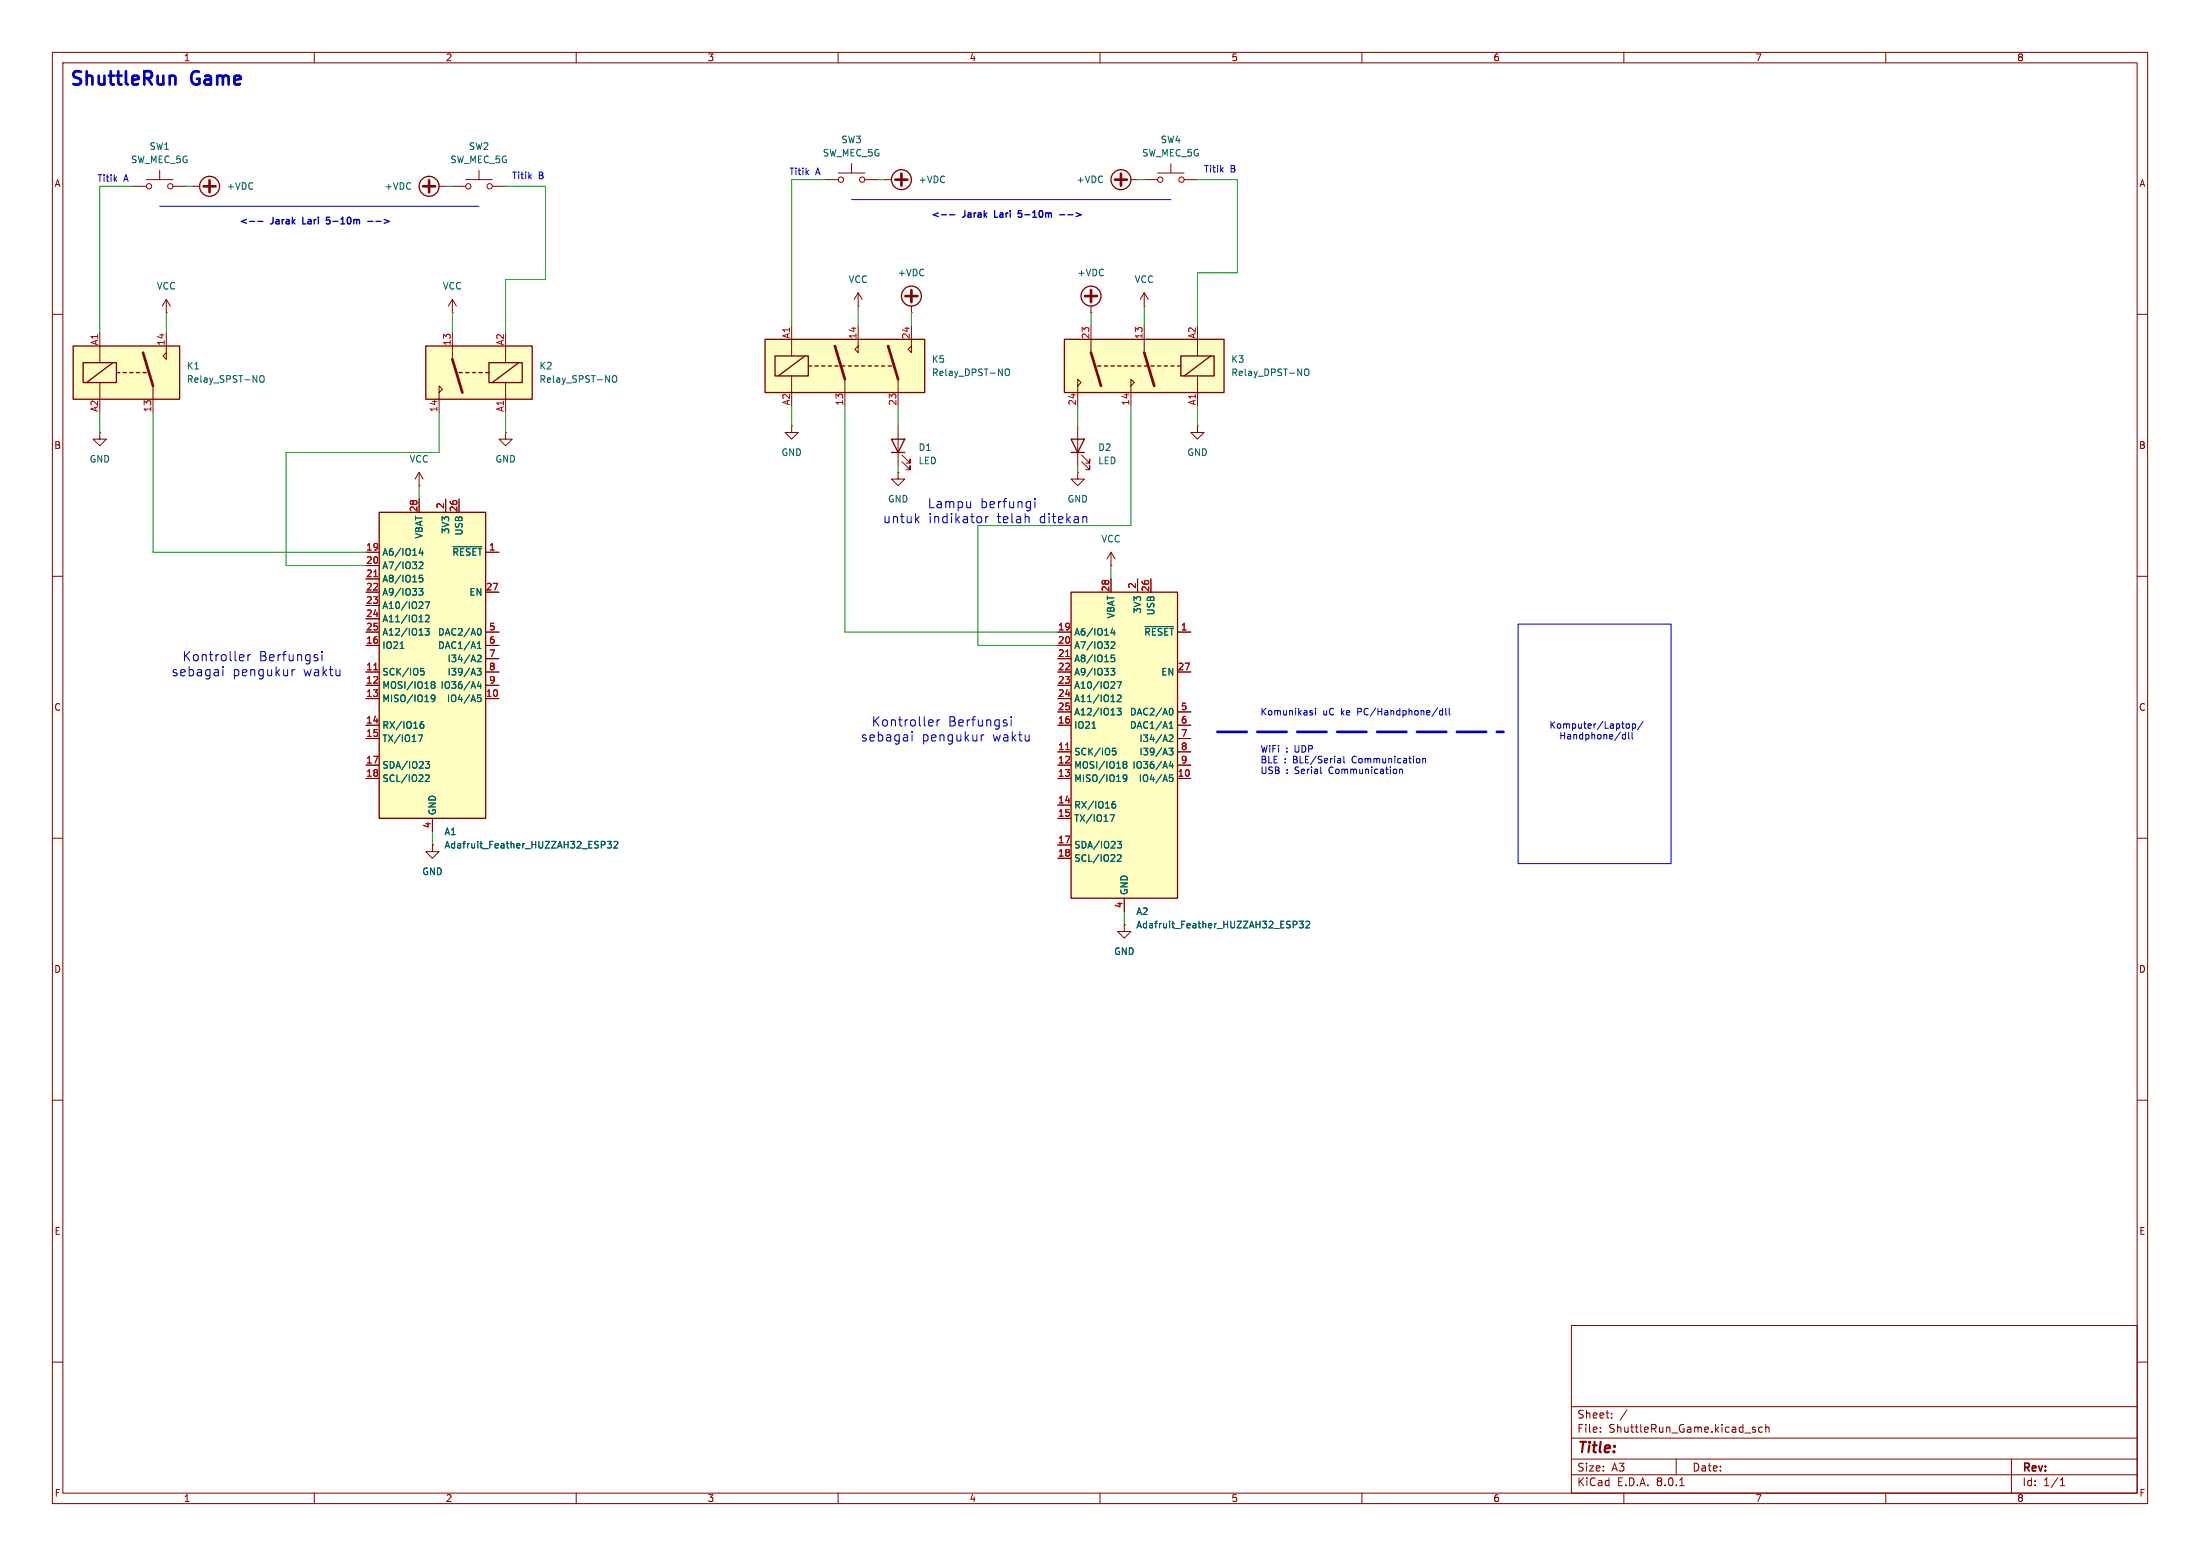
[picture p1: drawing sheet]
<svg xmlns="http://www.w3.org/2000/svg" width="420mm" height="297mm" viewBox="0 0 420 297" stroke-linecap="round" stroke-linejoin="round" font-family="sans-serif">
<g fill="none" stroke="#840000" stroke-width=".19">
<path d="M10 10h400v277h-400zM12 12h396v273h-396zM60 10v2M110 10v2M160 10v2M210 10v2M260 10v2M310 10v2M360 10v2M10 60h2M408 60h2M10 110h2"/>
<path d="M408 110h2M10 160h2M408 160h2M10 210h2M408 210h2M10 260h2M300 253h108v32h-108zM408 260h2M300 278.5h108M300 274.5h108M300 268.5h108M305.5 273.2v.2"/>
<path d="M305.5 272.5v.1M307.7 270.5v.2M307.7 269.8v.1M310.6 269.1l-1.3 1.9M320 278.5v3M334.6 272.8l.3 .1 .3 .2-.1 .2-.4 .1M334.6 272.5h.5M336.4 272.5l-.4-.1-.3 .3 .2 .6h.5M337.1 272.5l.2-.1 .4 .1v.9M337.1 271.9v1.5M384 278.5v6.5M60 285v2"/>
<path d="M110 285v2M160 285v2M210 285v2M260 285v2M300 281.5h108M310 285v2M320.7 283.6h.8M360 285v2M393.3 283.6h.9M393.3 282.5l.4-.4v1.5"/>
</g>
<path d="M146 64.8h30.5v10.1h-30.5z" fill="#ffffc2"/>
<g fill="none" stroke="#840000" stroke-width=".25">
<path d="M146 64.8h30.5v10.1h-30.5zM148 67.9h6.3v3.9h-6.3zM153.7 67.9l-5.1 3.9M154.3 69.9h.6M155.6 69.9h.6M156.8 69.9h.7M158.1 69.9h.6M159.4 69.9h.6M160.7 69.9h.6M161.9 69.9h.7M163.2 69.9h.6M164.5 69.9h.6"/>
<path d="M165.7 69.9h.7M167 69.9h.6M168.3 69.9h.6M169.5 69.9h.7"/>
</g>
<g fill="none" stroke="#840000" stroke-width=".19">
<path d="M86.4 35.6h2.5M88.9 34.3h5.1M91.4 32.5v1.8M94 35.6h2.5M163.8 58.4h.1M163.8 55.9v2.5M163.8 55.9l-.7 1.3M163.8 55.9l.8 1.3M218.4 58.4h.1M218.4 55.9l-.7 1.3M218.4 55.9v2.5M218.4 55.9l.8 1.3"/>
<path d="M151.1 62.2v5.7M151.1 71.8v3.1M161.3 72.4v5.1M163.8 62.2v5.1l-.6-.6 .6-.7M171.4 72.4v5.1M174 62.2v5.1l-.6-.6 .6-.7M228.6 81.3v1.3h1.3l-1.3 1.2-1.3-1.2h1.3M228.6 81.3h.1"/>
<circle cx="89.4" cy="35.6" r=".51"/>
<circle cx="93.5" cy="35.6" r=".51"/>
</g>
<path d="M159.4 66l1.9 6.4M169.5 66l1.9 6.4" fill="none" stroke="#840000" stroke-width=".51"/>
<path d="M191.9 70.6l.3-.2a.43 .43 0 0 1 .5 .5v.4a.42 .42 0 0 1-.4 .4 .42 .42 0 0 1-.4-.4z" fill="none" stroke="#006464" stroke-width=".19"/>
<path d="M203.2 64.8h30.5v10.1h-30.5z" fill="#ffffc2"/>
<g fill="none" stroke="#840000" stroke-width=".25">
<path d="M203.2 64.8h30.5v10.1h-30.5zM209.5 69.9h.7M210.8 69.9h.7M212.1 69.9h.6M213.4 69.9h.6M214.6 69.9h.7M215.9 69.9h.6M217.2 69.9h.6M218.4 69.9h.7M219.7 69.9h.6M221 69.9h.6M222.2 69.9h.7"/>
<path d="M223.5 69.9h.7M224.8 69.9h.6M225.4 67.9h6.4v3.9h-6.4zM231.1 67.9l-5 3.9M204.5 83.8h2.5l-1.3 2.6zM204.5 86.4h2.5"/>
</g>
<g fill="none" stroke="#840000" stroke-width=".19">
<path d="M157.5 34.3h2.5M160 33h5.1M162.6 31.2v1.8M165.1 34.3h2.5M205.7 73.7l.7-.7-.7-.6v5.1M208.3 62.2v5.1M215.9 73.7l.6-.7-.6-.6v5.1M218.4 62.2v5.1M228.6 64.8v3.1M228.6 71.8v5.7M171.4 90.2v1.2h1.3l-1.3 1.3-1.2-1.3h1.2M171.4 90.2h.1"/>
<path d="M205.7 81.3v7.6M206.5 88.1l1.5 1.6v-.8v.8h-.7M206.5 86.9l1.5 1.5v-.8v.8h-.7"/>
<circle cx="160.5" cy="34.3" r=".51"/>
<circle cx="164.6" cy="34.3" r=".51"/>
</g>
<path d="M208.3 67.3l1.9 6.4M218.4 67.3l1.9 6.4" fill="none" stroke="#840000" stroke-width=".51"/>
<path d="M249.1 70.6l.2-.2a.43 .43 0 0 1 .6 .5v.4a.42 .42 0 0 1-.4 .4 .42 .42 0 0 1-.5-.4z" fill="none" stroke="#006464" stroke-width=".19"/>
<path d="M81.3 66h20.3v10.2h-20.3z" fill="#ffffc2"/>
<g fill="none" stroke="#840000" stroke-width=".19">
<path d="M86.4 59.7h.1M86.4 57.2v2.5M86.4 57.2l-.8 1.2M86.4 57.2l.7 1.2M83.8 74.9l.7-.6-.7-.6v5M86.4 63.5v5.1M96.5 66v3.2M96.5 73v5.7M151.1 81.3v1.3h1.3l-1.3 1.2-1.2-1.2h1.2M151.1 81.3h.1M171.4 81.3v7.6M172.2 88.1l1.5 1.6v-.8v.8h-.7"/>
<path d="M172.2 86.9l1.5 1.5v-.8v.8h-.7M205.7 90.2v1.2h1.3l-1.3 1.3-1.2-1.3h1.2M205.7 90.2h.1M212.1 108h.1M212.1 105.4l-.8 1.3M212.1 105.4v2.6M212.1 105.4l.8 1.3M214.6 176.5v1.3h1.3l-1.3 1.3-1.2-1.3h1.2M214.6 176.5h.1"/>
</g>
<path d="M81.3 66h20.3v10.2h-20.3zM87.6 71.1h.7M88.9 71.1h.6M90.2 71.1h.6M91.4 71.1h.7M92.7 71.1h.6M93.3 69.2h6.4v3.8h-6.4zM99.1 69.2l-5.1 3.8M170.2 83.8h2.5l-1.3 2.6zM170.2 86.4h2.5" fill="none" stroke="#840000" stroke-width=".25"/>
<path d="M86.4 68.6l1.9 6.3" fill="none" stroke="#840000" stroke-width=".51"/>
<path d="M117.1 71.8l.1-.1a.43 .43 0 0 1 .5 .4v.4a.42 .42 0 0 1-.4 .5 .42 .42 0 0 1-.4-.5z" fill="none" stroke="#006464" stroke-width=".19"/>
<path d="M204.5 113h20.3v58.5h-20.3z" fill="#ffffc2"/>
<path d="M204.5 113h20.3v58.5h-20.3z" fill="none" stroke="#840000" stroke-width=".25"/>
<g fill="none" stroke="#840000" stroke-width=".19">
<path d="M212.1 110.5v2.5M217.2 110.5v2.5M219.7 110.5v2.5M201.9 120.7h2.6M201.9 138.4h2.6M201.9 123.2h2.6M201.9 125.7h2.6M201.9 128.3h2.6M201.9 130.8h2.6M201.9 133.4h2.6M201.9 135.9h2.6M224.8 120.7h2.5"/>
<path d="M224.8 138.4h2.5M224.8 128.3h2.5M224.8 135.9h2.5M201.9 148.6h2.6M201.9 143.5h2.6M201.9 146.1h2.6M201.9 153.7h2.6M201.9 156.2h2.6M224.8 148.6h2.5M224.8 143.5h2.5M224.8 146.1h2.5M224.8 141h2.5"/>
<path d="M201.9 161.3h2.6M201.9 163.8h2.6M214.6 171.5v2.5"/>
</g>
<g fill="none" stroke="#006464" stroke-width=".19">
<path d="M212.4 119.9l-.3 .9h.8M218.6 119.6h5.5M208.5 139h.7M212 127.6h.8l-.4 .5 .4 .1v.5l-.2 .1-.6-.1M212.1 122.6l.5-.1 .2 .4-.8 .9h.8M212.7 120.4v.8M212.8 125h-.6l-.1 .6 .2-.1 .4 .1 .1 .2v.4l-.2 .1-.5-.1M213.2 135.2h.8l-.4 .5 .4 .1v.5l-.2 .2-.6-.2M213.2 130.1h.9l-.6 1.3M213.3 132.8l.5-.1 .2 .3-.8 .9h.8M223.2 139h.7M223.2 138.1l.4-.4v1.3"/>
<path d="M223.5 135.2a.68 .68 0 0 1 .5 .6 .68 .68 0 0 1-.5 .7M211.9 155.5h.9l-.6 1.3M212.3 153.7l.2-.2h.4l.1 .2v.3l-.2 .2h-.4l-.1-.2M212.4 142.8h.6M212.4 143.4l.4-.1 .3 .2-.2 .5h-.5M212.9 153h-.4l-.2 .5M214.6 145.9l-.2-.2 .2-.3h.3l.2 .2-.2 .3M214.6 145.9l-.2 .2 .1 .4 .1 .1h.4l.1-.2v-.3l-.2-.2M214.6 145.9h.3M215.1 148.4l-.2 .3-.4-.1-.1-.2v-.3l.2-.2h.3l.2 .2a.84 .84 0 0 1-.3 1.1h-.3M223.2 142.8h.7l-.4 .5 .4 .1v.6l-.2 .1-.5-.1M223.2 140.4l.5-.1 .2 .3-.7 .9h.7"/>
<path d="M223.3 147.9h.6M223.3 148.4h.4l.2 .2-.1 .5h-.5M223.5 145.3l-.3 .9h.8M223.8 145.8v.8M213.3 160.6h.8l-.4 .5 .3 .1 .1 .4-.3 .3h-.3M213.3 163.3l.5-.2 .2 .4-.8 .9h.8M246.9 175.8h.5l.2 .3-.1 .3-.6 .1M248 175.8h.8l-.4 .5 .3 .1v.6l-.1 .1-.6-.1M249.3 176l.5-.2 .2 .4-.8 .9h.8"/>
</g>
<path d="M203.4 125.3h.8M203.4 143.1h.8" fill="none" stroke="#a90000" stroke-width=".19"/>
<path d="M72.4 97.8h20.3v58.4h-20.3z" fill="#ffffc2"/>
<g fill="none" stroke="#840000" stroke-width=".25">
<path d="M72.4 97.8h20.3v58.4h-20.3z"/>
<circle cx="40" cy="35.6" r="1.9"/>
<circle cx="81.9" cy="35.6" r="1.9"/>
<circle cx="172.1" cy="34.3" r="1.9"/>
<circle cx="214" cy="34.3" r="1.9"/>
<circle cx="174" cy="56.5" r="1.9"/>
<circle cx="208.3" cy="56.5" r="1.9"/>
</g>
<g fill="none" stroke="#840000" stroke-width=".19">
<path d="M36.8 35.6h.1M36.8 35.6h1.3M83.8 35.6h1.3M85.1 35.6h.1M168.9 34.3h.1M168.9 34.3h1.3M215.9 34.3h1.3M217.2 34.3h.1M218.4 34.3h2.6M221 33h5.1M223.5 31.2v1.8M226.1 34.3h2.5"/>
<path d="M31.7 59.7h.1M31.7 57.2l-.7 1.2M31.7 57.2v2.5M31.7 57.2l.8 1.2M174 59.7h.1M174 58.4v1.3M208.3 59.7h.1M208.3 58.4v1.3M19 82.6v1.2h1.3l-1.3 1.3-1.2-1.3h1.2M19 82.6h.1M80 92.7h.1M80 90.2v2.5"/>
<path d="M80 95.3v2.5M80 90.2l-.8 1.2M80 90.2l.8 1.2M85.1 95.3v2.5M87.6 95.3v2.5M96.5 82.6v1.2h1.3l-1.3 1.3-1.3-1.3h1.3M96.5 82.6h.1M69.8 105.4h2.6M69.8 108h2.6M69.8 110.5h2.6M69.8 113h2.6M69.8 115.6h2.6"/>
<path d="M69.8 118.1h2.6M92.7 105.4h2.5M92.7 113h2.5M69.8 133.4h2.6M69.8 128.3h2.6M69.8 130.8h2.6M69.8 138.4h2.6M69.8 123.2h2.6M69.8 120.7h2.6M92.7 133.4h2.5M92.7 128.3h2.5M92.7 130.8h2.5"/>
<path d="M92.7 123.2h2.5M92.7 120.7h2.5M92.7 125.7h2.5M69.8 141h2.6M69.8 146.1h2.6M69.8 148.6h2.6M82.5 156.2v2.6M82.5 161.3v1.3h1.3l-1.3 1.2-1.2-1.2h1.2M82.5 161.3h.1"/>
<circle cx="221.5" cy="34.3" r=".51"/>
<circle cx="225.6" cy="34.3" r=".51"/>
</g>
<g fill="none" stroke="#006464" stroke-width=".19">
<path d="M80 112.3h.7l-.4 .5 .4 .1v.6l-.2 .1-.5-.1M80 107.4l.5-.1 .2 .3-.7 .9h.7M80.3 104.7l-.3 .9h.8M80.6 105.1v.9M80.7 109.8h-.6l-.1 .6 .2-.1h.4l.1 .2v.4l-.2 .2-.5-.2M81.2 120h.7l-.4 .4 .4 .2v.5l-.2 .1-.5-.1M81.2 114.9h.8l-.5 1.2M81.2 117.5l.5-.1 .2 .4-.7 .9h.7M86.5 104.4h5.5M91.4 120a.68 .68 0 0 1 .5 .6 .68 .68 0 0 1-.5 .6M76.4 123.8h.7M80.2 138.5l.2-.3 .4 .1 .1 .2v.3l-.2 .2-.4-.1-.1-.1"/>
<path d="M80.3 127.6h.6M80.3 128.1h.4l.3 .2-.1 .5h-.6M80.8 137.7l-.4 .1-.2 .5M82.6 130.7l-.3-.3 .3-.3h.2l.2 .3-.2 .3M82.6 130.7l-.3 .2 .1 .4 .2 .1 .3-.1 .1-.2v-.2l-.2-.2M82.6 130.7h.2M83 133.2l-.2 .2h-.4l-.1-.2v-.3l.3-.2h.2l.2 .2a.84 .84 0 0 1-.3 1h-.3M91.1 127.6h.8l-.5 .5 .4 .1v.5l-.2 .1-.5-.1M91.1 125.2l.5-.2 .3 .4-.8 .9h.8M91.1 123.8h.8M91.1 122.9l.4-.4v1.3M91.2 132.7h.6"/>
<path d="M91.2 133.2l.4-.1 .3 .3-.2 .5h-.5M91.4 130.1l-.3 .9h.8M91.7 130.5v.9M79.8 140.3h.9l-.6 1.2M81.2 145.4h.8l-.4 .4 .3 .2 .1 .4-.2 .2h-.4M81.2 148l.5-.1 .2 .4-.7 .9h.7M114.8 160.6h.5l.2 .2-.1 .4-.6 .1M115.9 160.6h.8l-.4 .5 .4 .1v.5l-.2 .2-.6-.2M117.2 160.7l.5-.1 .2 .4-.8 .9h.8"/>
</g>
<path d="M71.4 110.1h.7M71.4 127.9h.7" fill="none" stroke="#a90000" stroke-width=".19"/>
<path d="M38.9 35.6h2.2M40 34.4v2.3M80.8 35.6h2.3M81.9 34.4v2.3M170.9 34.3h2.3M172.1 33.1v2.3M212.9 34.3h2.2M214 33.1v2.3M172.8 56.5h2.3M174 55.4v2.3M207.1 56.5h2.3M208.3 55.4v2.3" fill="none" stroke="#840000" stroke-width=".51"/>
<path d="M14 66h20.3v10.2h-20.3z" fill="#ffffc2"/>
<g fill="none" stroke="#840000" stroke-width=".19">
<path d="M25.4 35.6h2.5M27.9 34.3h5.1M30.5 32.5v1.8M33 35.6h2.6M19 63.5v5.7M19 73v3.2M29.2 73.7v5M31.7 63.5v5.1l-.6-.7 .6-.6M80 95.3v2.5M85.1 95.3v2.5M87.6 95.3v2.5M69.8 105.4h2.6"/>
<path d="M69.8 108h2.6M69.8 110.5h2.6M69.8 113h2.6M69.8 115.6h2.6M69.8 118.1h2.6M92.7 105.4h2.5M92.7 113h2.5M212.1 110.5v2.5M217.2 110.5v2.5M219.7 110.5v2.5M69.8 133.4h2.6M69.8 128.3h2.6"/>
<path d="M69.8 130.8h2.6M69.8 138.4h2.6M69.8 123.2h2.6M69.8 120.7h2.6M92.7 133.4h2.5M92.7 128.3h2.5M92.7 130.8h2.5M92.7 123.2h2.5M92.7 120.7h2.5M92.7 125.7h2.5M201.9 133.4h2.6M201.9 128.3h2.6"/>
<path d="M201.9 130.8h2.6M201.9 138.4h2.6M201.9 123.2h2.6M201.9 120.7h2.6M201.9 125.7h2.6M201.9 135.9h2.6M224.8 128.3h2.5M224.8 138.4h2.5M224.8 120.7h2.5M224.8 135.9h2.5M69.8 141h2.6M69.8 146.1h2.6"/>
<path d="M69.8 148.6h2.6M82.5 156.2v2.6M201.9 146.1h2.6M201.9 148.6h2.6M201.9 143.5h2.6M201.9 153.7h2.6M201.9 156.2h2.6M224.8 141h2.5M224.8 146.1h2.5M224.8 148.6h2.5M224.8 143.5h2.5M82.5 161.3h.1"/>
<path d="M201.9 161.3h2.6M201.9 163.8h2.6M214.6 176.5h.1M214.6 171.5v2.5"/>
<circle cx="28.4" cy="35.6" r=".51"/>
<circle cx="32.5" cy="35.6" r=".51"/>
</g>
<path d="M14 66h20.3v10.2h-20.3zM15.9 69.2h6.3v3.8h-6.3zM21.6 69.2l-5.1 3.8M22.2 71.1h.7M23.5 71.1h.6M24.8 71.1h.6M26 71.1h.7M27.3 71.1h.6" fill="none" stroke="#840000" stroke-width=".25"/>
<path d="M27.3 67.3l1.9 6.4" fill="none" stroke="#840000" stroke-width=".51"/>
<g fill="none" stroke="#006464" stroke-width=".19">
<path d="M49.8 71.8l.1-.1a.43 .43 0 0 1 .5 .4v.4a.42 .42 0 0 1-.4 .5 .42 .42 0 0 1-.4-.5zM80 112.3h.7l-.4 .5 .4 .1v.6l-.2 .1-.5-.1M80 107.4l.5-.1 .2 .3-.7 .9h.7M80.3 104.7l-.3 .9h.8M80.6 105.1v.9M80.7 109.8h-.6l-.1 .6 .2-.1h.4l.1 .2v.4l-.2 .2-.5-.2M81.2 120h.7l-.4 .4 .4 .2v.5l-.2 .1-.5-.1M81.2 114.9h.8l-.5 1.2M81.2 117.5l.5-.1 .2 .4-.7 .9h.7M86.5 104.4h5.5M91.4 120a.68 .68 0 0 1 .5 .6 .68 .68 0 0 1-.5 .6M212.4 119.9l-.3 .9h.8"/>
<path d="M218.6 119.6h5.5M76.4 123.8h.7M80.2 138.5l.2-.3 .4 .1 .1 .2v.3l-.2 .2-.4-.1-.1-.1M80.3 127.6h.6M80.3 128.1h.4l.3 .2-.1 .5h-.6M80.8 137.7l-.4 .1-.2 .5M82.6 130.7l-.3-.3 .3-.3h.2l.2 .3-.2 .3M82.6 130.7l-.3 .2 .1 .4 .2 .1 .3-.1 .1-.2v-.2l-.2-.2M82.6 130.7h.2M83 133.2l-.2 .2h-.4l-.1-.2v-.3l.3-.2h.2l.2 .2a.84 .84 0 0 1-.3 1h-.3M91.1 127.6h.8l-.5 .5 .4 .1v.5l-.2 .1-.5-.1M91.1 125.2l.5-.2 .3 .4-.8 .9h.8"/>
<path d="M91.1 123.8h.8M91.1 122.9l.4-.4v1.3M91.2 132.7h.6M91.2 133.2l.4-.1 .3 .3-.2 .5h-.5M91.4 130.1l-.3 .9h.8M91.7 130.5v.9M208.5 139h.7M212 127.6h.8l-.4 .5 .4 .1v.5l-.2 .1-.6-.1M212.1 122.6l.5-.1 .2 .4-.8 .9h.8M212.7 120.4v.8M212.8 125h-.6l-.1 .6 .2-.1 .4 .1 .1 .2v.4l-.2 .1-.5-.1M213.2 130.1h.9l-.6 1.3"/>
<path d="M213.2 135.2h.8l-.4 .5 .4 .1v.5l-.2 .2-.6-.2M213.3 132.8l.5-.1 .2 .3-.8 .9h.8M223.2 139h.7M223.2 138.1l.4-.4v1.3M223.5 135.2a.68 .68 0 0 1 .5 .6 .68 .68 0 0 1-.5 .7M79.8 140.3h.9l-.6 1.2M81.2 145.4h.8l-.4 .4 .3 .2 .1 .4-.2 .2h-.4M81.2 148l.5-.1 .2 .4-.7 .9h.7M211.9 155.5h.9l-.6 1.3M212.3 153.7l.2-.2h.4l.1 .2v.3l-.2 .2h-.4l-.1-.2M212.4 142.8h.6M212.4 143.4l.4-.1 .3 .2-.2 .5h-.5"/>
<path d="M212.9 153h-.4l-.2 .5M214.6 145.9l-.2-.2 .2-.3h.3l.2 .2-.2 .3M214.6 145.9l-.2 .2 .1 .4 .1 .1h.4l.1-.2v-.3l-.2-.2M214.6 145.9h.3M215.1 148.4l-.2 .3-.4-.1-.1-.2v-.3l.2-.2h.3l.2 .2a.84 .84 0 0 1-.3 1.1h-.3M223.2 142.8h.7l-.4 .5 .4 .1v.6l-.2 .1-.5-.1M223.2 140.4l.5-.1 .2 .3-.7 .9h.7M223.3 147.9h.6M223.3 148.4h.4l.2 .2-.1 .5h-.5M223.5 145.3l-.3 .9h.8M223.8 145.8v.8M114.8 160.6h.5l.2 .2-.1 .4-.6 .1"/>
<path d="M115.9 160.6h.8l-.4 .5 .4 .1v.5l-.2 .2-.6-.2M117.2 160.7l.5-.1 .2 .4-.8 .9h.8M213.3 160.6h.8l-.4 .5 .3 .1 .1 .4-.3 .3h-.3M213.3 163.3l.5-.2 .2 .4-.8 .9h.8M246.9 175.8h.5l.2 .3-.1 .3-.6 .1M248 175.8h.8l-.4 .5 .3 .1v.6l-.1 .1-.6-.1M249.3 176l.5-.2 .2 .4-.8 .9h.8"/>
</g>
<path d="M47.6 42.3h1M49.2 42.3h1M62.3 42.6l.5 .1M62.9 41.5h-.6v.6l.5-.1M70.2 42.3h1M179.7 41h1M181.3 41h1M194.4 41.4l.4 .1M195 40.2h-.6v.6l.4-.1M202.3 41h1" fill="none" stroke="#0000c2" stroke-width=".25"/>
<g fill="none" stroke="#0000c2" stroke-width=".19">
<path d="M30.5 39.4h60.9M162.6 38.1h60.9M175 99.1l.5 .7M175.5 98.6l-.7 .7M188.2 98.6v1.2M188.5 98.6l-.3 .3M196.4 98.7l.1 1.1M197.6 95.1v.2M197.6 95.7v1.2M207 98.6l.4 .1 .1 .2v.9M289.8 119.1h29.2v45.7h-29.2zM42.5 127.3v.1"/>
<path d="M42.5 127.2v.2M42.5 127.8v1.2M42.6 127.3l-.1 .1M46 124.9l.5 .1 .1 .4-.9 .1M46.5 126l-.5 .1M47.3 124.9v1.2M47.8 124.9l-.3 .1-.2 .3M55.8 127.8v1.2M56.1 127.8l-.3 .3M60.5 125.5l.2 .3-.2 .3M60.5 124.9l.1 .1M61.5 124.4v.1"/>
<path d="M61.5 124.9v1.2M174 139.7l.1 .1M174.1 139.7v.1M174.2 139.7l-.1 .1M177.5 137.4l.6 .1v.3l-.8 .2M178.1 138.5l-.6 .1M178.9 137.4v1.2M179.4 137.4l-.3 .1-.2 .2M192 138l.3 .2-.3 .4M192 137.4l.2 .1M193 136.8v.2M193 137.4v1.2"/>
<path d="M250.1 136l.4 .1 .1 .2-.2 .2-.3-.1M250.1 135.7h.4M251.1 135.2v.1M251.1 135.6v.9M274.4 135.1l-1.1 1.7M275.4 135.7l-.4-.1-.2 .3 .1 .5h.5M275.4 135.2v1.3M276 135.2v1.1l.2 .2M276.7 135.2v1.1l.1 .2M310.3 139.8v1.3M310.5 138.3l.2-.1 .3 .1 .1 .5-.1 .1-.3 .1-.2-.1zM310.9 139.8v1.1l.2 .2"/>
<path d="M311.6 139.8v1.1l.2 .2M311.6 138.2h.4l.2 .2-.1 .5h-.5M311.6 138.2v1.2M313.7 137.7l-1.1 1.6M174.1 140.3v1.1M187.3 140.3v1.1M187.7 140.3l-.4 .3M255.8 144.8l.1 .2v.6M255.9 145.6h-.4M255.9 145.1h-.4M256.5 144.3v1.1l.2 .2M267.2 146.8v.9"/>
<path d="M267.2 146.9l.2-.1 .3 .1v.8M271.6 144.8v.8M271.6 144.9l.2-.1h.3v.8M309.8 140.3l-.1 .1 .1 .5 .1 .2 .4-.1"/>
</g>
<path d="M32.8 14.4h.3l.4 .4v1.3" fill="none" stroke="#0000c2" stroke-width=".51"/>
<path d="M232.4 139.7h54.6" fill="none" stroke="#0000c2" stroke-width=".51" stroke-dasharray="5.6 2"/>
<g fill="none" stroke="#009600" stroke-width=".19">
<path d="M25.4 35.6h-6.4v27.9M35.6 35.6h1.2M85.1 35.6h1.3M96.5 35.6h7.6v17.7h-7.6v10.2M157.5 34.3h-6.4v27.9M167.6 34.3h1.3M217.2 34.3h1.2M228.6 34.3h7.6v17.8h-7.6v10.1M31.7 59.7v3.8M86.4 59.7v3.8M163.8 58.4v3.8M174 59.7v2.5"/>
<path d="M208.3 59.7v2.5M218.4 58.4v3.8M19 78.7v3.9M29.2 78.7v26.7h40.6M83.8 78.7v7.7h-29.2v21.6h15.2M96.5 78.7v3.9M151.1 77.5v3.8M161.3 77.5v43.2h40.6M171.4 77.5v3.8M205.7 77.5v3.8M215.9 77.5v22.8h-29.2v22.9h15.2M228.6 77.5v3.8"/>
<path d="M80 92.7v2.6M171.4 88.9v1.3M205.7 88.9v1.3M212.1 108v2.5M82.5 158.8v2.5M214.6 174v2.5"/>
</g>
<path d="M71.4 110.1h.7M71.4 127.9h.7M203.4 125.3h.8M203.4 143.1h.8" fill="none" stroke="#a90000" stroke-width=".19"/>
<g font-size="3.5" fill="#0000c2">
<text x="13" y="17">ShuttleRun</text>
<text x="36.5" y="17">Game</text>
</g>
<text font-size="2.8" fill="#840000" x="301" y="277.9">Title:</text>
<g font-size="2.5" fill="#0000c2">
<text x="168.5" y="100.1">untuk</text>
<text x="177" y="97.2">Lampu</text>
<text x="177.2" y="100.1">indikator</text>
<text x="187.1" y="97.2">berfungi</text>
<text x="190.4" y="100.1">telah</text>
<text x="198.5" y="100.1">ditekan</text>
<text x="32.7" y="129.3">sebagai</text>
<text x="34.7" y="126.4">Kontroller</text>
<text x="44.4" y="129.3">pengukur</text>
<text x="49.4" y="126.4">Berfungsi</text>
<text x="57.9" y="129.3">waktu</text>
<text x="164.2" y="141.7">sebagai</text>
<text x="166.3" y="138.9">Kontroller</text>
<text x="175.9" y="141.7">pengukur</text>
<text x="181" y="138.9">Berfungsi</text>
<text x="189.5" y="141.7">waktu</text>
</g>
<g font-size="2.1" fill="#840000">
<text x="301" y="273.7">File:</text>
<text x="301" y="271">Sheet:</text>
<text x="307.1" y="273.7">ShuttleRun_Game.kicad_sch</text>
<text x="301" y="281.1">Size:</text>
<text x="307.6" y="281.1">A3</text>
<text x="323" y="281.1">Date:</text>
<text x="386" y="281.3">Rev:</text>
<text x="301" y="283.9">KiCad</text>
<text x="308.7" y="283.9">E.D.A.</text>
<text x="316.3" y="283.9">8.0.1</text>
<text x="386" y="283.9">Id:</text>
<text x="390.1" y="283.9">1/1</text>
</g>
<g font-size="1.8" fill="#840000">
<text x="35" y="11.9">1</text>
<text x="85" y="11.9">2</text>
<text x="135" y="11.9">3</text>
<text x="185" y="11.9">4</text>
<text x="235" y="11.9">5</text>
<text x="285" y="11.9">6</text>
<text x="335" y="11.9">7</text>
<text x="385" y="11.9">8</text>
<text x="10.3" y="35.9">A</text>
<text x="408.3" y="35.9">A</text>
<text x="10.3" y="85.9">B</text>
<text x="408.2" y="85.9">B</text>
<text x="10.3" y="135.9">C</text>
<text x="408.2" y="135.9">C</text>
<text x="10.3" y="185.9">D</text>
<text x="408.2" y="185.9">D</text>
<text x="10.3" y="235.9">E</text>
<text x="408.3" y="235.9">E</text>
<text x="10.3" y="285.9">F</text>
<text x="35" y="286.9">1</text>
<text x="85" y="286.9">2</text>
<text x="135" y="286.9">3</text>
<text x="185" y="286.9">4</text>
<text x="235" y="286.9">5</text>
<text x="285" y="286.9">6</text>
<text x="335" y="286.9">7</text>
<text x="385" y="286.9">8</text>
<text x="408.3" y="285.9">F</text>
</g>
<g font-size="1.8" fill="#006464">
<text x="28.4" y="28.8">SW1</text>
<text x="89.4" y="28.8">SW2</text>
<text x="160.5" y="27.5">SW3</text>
<text x="221.5" y="27.5">SW4</text>
<text x="24.9" y="31.3">SW_MEC_5G</text>
<text x="85.9" y="31.3">SW_MEC_5G</text>
<text x="157" y="30.1">SW_MEC_5G</text>
<text x="175.3" y="35.2">+VDC</text>
<text x="205.4" y="35.2">+VDC</text>
<text x="217.9" y="30.1">SW_MEC_5G</text>
<text x="43.2" y="36.4">+VDC</text>
<text x="73.3" y="36.4">+VDC</text>
<text x="171.3" y="52.9">+VDC</text>
<text x="205.6" y="52.9">+VDC</text>
<text x="29.8" y="55.5">VCC</text>
<text x="84.4" y="55.5">VCC</text>
<text x="161.9" y="54.2">VCC</text>
<text x="216.5" y="54.2">VCC</text>
<text x="35.6" y="70.7">K1</text>
<text x="102.9" y="70.7">K2</text>
<text x="177.8" y="69.4">K5</text>
<text x="177.8" y="72">Relay_DPST-NO</text>
<text x="235" y="69.4">K3</text>
<text x="235" y="72">Relay_DPST-NO</text>
<text x="35.6" y="73.3">Relay_SPST-NO</text>
<text x="102.9" y="73.3">Relay_SPST-NO</text>
<text x="17" y="88.5">GND</text>
<text x="78.1" y="88.5">VCC</text>
<text x="94.5" y="88.5">GND</text>
<text x="149.1" y="87.2">GND</text>
<text x="175.3" y="86.3">D1</text>
<text x="175.3" y="88.8">LED</text>
<text x="209.6" y="86.3">D2</text>
<text x="209.6" y="88.8">LED</text>
<text x="226.6" y="87.2">GND</text>
<text x="169.4" y="96.1">GND</text>
<text x="203.7" y="96.1">GND</text>
<text x="72.9" y="106.3">A6/IO14</text>
<text x="80.9" y="102.9" transform="rotate(-90 80.9 102.9)">VBAT</text>
<text x="86" y="102" transform="rotate(-90 86 102)">3V3</text>
<text x="86.3" y="106.3">~{RESET}</text>
<text x="88.5" y="102.3" transform="rotate(-90 88.5 102.3)">USB</text>
<text x="210.2" y="103.7">VCC</text>
<text x="72.9" y="108.8">A7/IO32</text>
<text x="72.9" y="111.4">A8/IO15</text>
<text x="72.9" y="113.9">A9/IO33</text>
<text x="89.5" y="113.9">EN</text>
<text x="72.9" y="116.4">A10/IO27</text>
<text x="72.9" y="119">A11/IO12</text>
<text x="213" y="118.2" transform="rotate(-90 213 118.2)">VBAT</text>
<text x="218" y="117.2" transform="rotate(-90 218 117.2)">3V3</text>
<text x="220.6" y="117.6" transform="rotate(-90 220.6 117.6)">USB</text>
<text x="72.9" y="124.1">IO21</text>
<text x="72.9" y="121.5">A12/IO13</text>
<text x="83.5" y="121.5">DAC2/A0</text>
<text x="83.5" y="124.1">DAC1/A1</text>
<text x="205" y="121.5">A6/IO14</text>
<text x="205" y="124.1">A7/IO32</text>
<text x="218.3" y="121.5">~{RESET}</text>
<text x="72.9" y="129.1">SCK/IO5</text>
<text x="72.9" y="131.7">MOSI/IO18</text>
<text x="84" y="131.7">IO36/A4</text>
<text x="85.3" y="126.6">I34/A2</text>
<text x="85.3" y="129.1">I39/A3</text>
<text x="205" y="126.6">A8/IO15</text>
<text x="205" y="129.1">A9/IO33</text>
<text x="205" y="131.7">A10/IO27</text>
<text x="221.6" y="129.1">EN</text>
<text x="72.9" y="134.2">MISO/IO19</text>
<text x="85.2" y="134.2">IO4/A5</text>
<text x="205" y="134.2">A11/IO12</text>
<text x="205" y="136.8">A12/IO13</text>
<text x="215.6" y="136.8">DAC2/A0</text>
<text x="72.9" y="139.3">RX/IO16</text>
<text x="72.9" y="141.8">TX/IO17</text>
<text x="205" y="139.3">IO21</text>
<text x="215.6" y="139.3">DAC1/A1</text>
<text x="217.4" y="141.8">I34/A2</text>
<text x="72.9" y="146.9">SDA/IO23</text>
<text x="72.9" y="149.5">SCL/IO22</text>
<text x="205" y="144.4">SCK/IO5</text>
<text x="205" y="146.9">MOSI/IO18</text>
<text x="205" y="149.5">MISO/IO19</text>
<text x="216.1" y="146.9">IO36/A4</text>
<text x="217.3" y="149.5">IO4/A5</text>
<text x="217.4" y="144.4">I39/A3</text>
<text x="83.4" y="155.7" transform="rotate(-90 83.4 155.7)">GND</text>
<text x="205" y="154.5">RX/IO16</text>
<text x="84.8" y="159.6">A1</text>
<text x="205" y="157.1">TX/IO17</text>
<text x="80.5" y="167.2">GND</text>
<text x="84.8" y="162.2">Adafruit_Feather_HUZZAH32_ESP32</text>
<text x="205" y="162.2">SDA/IO23</text>
<text x="205" y="164.7">SCL/IO22</text>
<text x="215.5" y="170.9" transform="rotate(-90 215.5 170.9)">GND</text>
<text x="216.8" y="174.9">A2</text>
<text x="216.8" y="177.4">Adafruit_Feather_HUZZAH32_ESP32</text>
<text x="212.6" y="182.5">GND</text>
</g>
<g font-size="1.8" fill="#0000c2">
<text x="18.5" y="34.9">Titik</text>
<text x="23.6" y="34.9">A</text>
<text x="97.7" y="34.4">Titik</text>
<text x="102.8" y="34.4">B</text>
<text x="150.6" y="33.6">Titik</text>
<text x="155.7" y="33.6">A</text>
<text x="229.7" y="33.1">Titik</text>
<text x="234.8" y="33.1">B</text>
<text x="177.6" y="41.9">&lt;--</text>
<text x="183.8" y="41.9">Jarak</text>
<text x="190.3" y="41.9">Lari</text>
<text x="195.4" y="41.9">5-10m</text>
<text x="203.8" y="41.9">--&gt;</text>
<text x="45.5" y="43.2">&lt;--</text>
<text x="51.7" y="43.2">Jarak</text>
<text x="58.3" y="43.2">Lari</text>
<text x="63.3" y="43.2">5-10m</text>
<text x="71.7" y="43.2">--&gt;</text>
<text x="240.5" y="136.8">Komunikasi</text>
<text x="252.5" y="136.8">uC</text>
<text x="256.1" y="136.8">ke</text>
<text x="259.4" y="136.8">PC/Handphone/dll</text>
<text x="240.5" y="143.9">WiFi</text>
<text x="245.5" y="143.9">:</text>
<text x="247.2" y="143.9">UDP</text>
<text x="295.7" y="139.3">Komputer/Laptop/</text>
<text x="297.6" y="141.3">Handphone/dll</text>
<text x="240.5" y="145.9">BLE</text>
<text x="240.5" y="147.9">USB</text>
<text x="245.2" y="145.9">:</text>
<text x="245.5" y="147.9">:</text>
<text x="246.9" y="145.9">BLE/Serial</text>
<text x="247.3" y="147.9">Serial</text>
<text x="254" y="147.9">Communication</text>
<text x="258.4" y="145.9">Communication</text>
</g>
<g font-size="1.8" fill="#a90000">
<text x="150.9" y="64.8" transform="rotate(-90 150.9 64.8)">A1</text>
<text x="163.6" y="64.8" transform="rotate(-90 163.6 64.8)">14</text>
<text x="173.7" y="64.8" transform="rotate(-90 173.7 64.8)">24</text>
<text x="208" y="64.8" transform="rotate(-90 208 64.8)">23</text>
<text x="218.2" y="64.8" transform="rotate(-90 218.2 64.8)">13</text>
<text x="228.3" y="64.8" transform="rotate(-90 228.3 64.8)">A2</text>
<text x="18.8" y="66" transform="rotate(-90 18.8 66)">A1</text>
<text x="31.5" y="66.1" transform="rotate(-90 31.5 66.1)">14</text>
<text x="86.1" y="66.1" transform="rotate(-90 86.1 66.1)">13</text>
<text x="96.3" y="66" transform="rotate(-90 96.3 66)">A2</text>
<text x="150.9" y="77.5" transform="rotate(-90 150.9 77.5)">A2</text>
<text x="161" y="77.5" transform="rotate(-90 161 77.5)">13</text>
<text x="171.2" y="77.5" transform="rotate(-90 171.2 77.5)">23</text>
<text x="205.5" y="77.5" transform="rotate(-90 205.5 77.5)">24</text>
<text x="215.6" y="77.5" transform="rotate(-90 215.6 77.5)">14</text>
<text x="228.3" y="77.5" transform="rotate(-90 228.3 77.5)">A1</text>
<text x="18.8" y="78.7" transform="rotate(-90 18.8 78.7)">A2</text>
<text x="29" y="78.8" transform="rotate(-90 29 78.8)">13</text>
<text x="83.6" y="78.8" transform="rotate(-90 83.6 78.8)">14</text>
<text x="96.3" y="78.7" transform="rotate(-90 96.3 78.7)">A1</text>
<text x="79.8" y="97.8" transform="rotate(-90 79.8 97.8)">28</text>
<text x="84.8" y="97.2" transform="rotate(-90 84.8 97.2)">2</text>
<text x="87.4" y="97.8" transform="rotate(-90 87.4 97.8)">26</text>
<text x="69.8" y="105.2">19</text>
<text x="69.8" y="107.7">20</text>
<text x="93.3" y="105.2">1</text>
<text x="69.8" y="110.2">21</text>
<text x="69.8" y="112.8">22</text>
<text x="92.7" y="112.8">27</text>
<text x="211.8" y="113.1" transform="rotate(-90 211.8 113.1)">28</text>
<text x="216.9" y="112.5" transform="rotate(-90 216.9 112.5)">2</text>
<text x="219.5" y="113.1" transform="rotate(-90 219.5 113.1)">26</text>
<text x="69.8" y="115.3">23</text>
<text x="69.8" y="117.9">24</text>
<text x="69.8" y="122.9">16</text>
<text x="69.8" y="120.4">25</text>
<text x="93.3" y="120.4">5</text>
<text x="93.3" y="122.9">6</text>
<text x="93.3" y="125.5">7</text>
<text x="201.9" y="120.4">19</text>
<text x="201.9" y="122.9">20</text>
<text x="201.9" y="125.5">21</text>
<text x="225.4" y="120.4">1</text>
<text x="69.8" y="128">11</text>
<text x="69.8" y="130.6">12</text>
<text x="93.3" y="128">8</text>
<text x="93.3" y="130.6">9</text>
<text x="201.9" y="128">22</text>
<text x="201.9" y="130.6">23</text>
<text x="224.7" y="128">27</text>
<text x="69.8" y="133.1">13</text>
<text x="92.7" y="133.1">10</text>
<text x="201.9" y="133.1">24</text>
<text x="201.9" y="135.6">25</text>
<text x="225.4" y="135.6">5</text>
<text x="69.8" y="138.2">14</text>
<text x="69.8" y="140.7">15</text>
<text x="201.9" y="143.3">11</text>
<text x="201.9" y="138.2">16</text>
<text x="225.4" y="138.2">6</text>
<text x="225.4" y="140.7">7</text>
<text x="225.4" y="143.3">8</text>
<text x="69.8" y="145.8">17</text>
<text x="69.8" y="148.3">18</text>
<text x="201.9" y="145.8">12</text>
<text x="201.9" y="148.3">13</text>
<text x="224.7" y="148.3">10</text>
<text x="225.4" y="145.8">9</text>
<text x="201.9" y="153.4">14</text>
<text x="201.9" y="156">15</text>
<text x="82.3" y="158.2" transform="rotate(-90 82.3 158.2)">4</text>
<text x="201.9" y="161">17</text>
<text x="201.9" y="163.6">18</text>
<text x="214.4" y="173.4" transform="rotate(-90 214.4 173.4)">4</text>
</g>
</svg>
